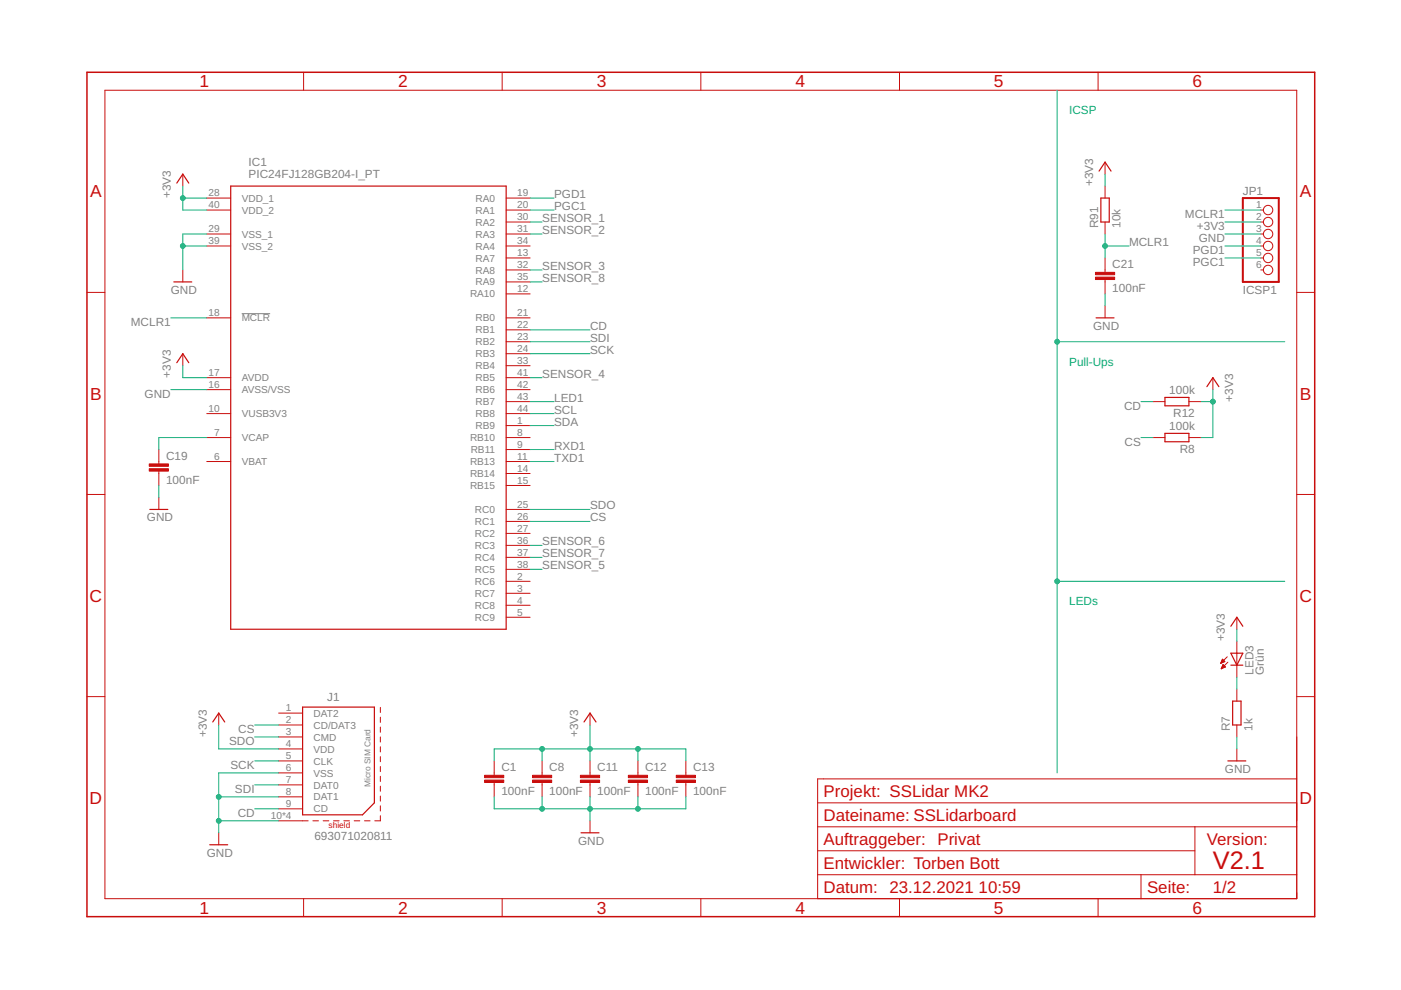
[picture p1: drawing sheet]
<svg xmlns="http://www.w3.org/2000/svg" width="297mm" height="210mm" viewBox="0 0 297 210" stroke-linecap="round" stroke-linejoin="round" font-family="sans-serif">
<path d="M51.2 66.5h6.1" fill="none" stroke="#808080" stroke-width=".21"/>
<g fill="none" stroke="#c90d0c" stroke-width=".21">
<path d="M22.2 19.1h252.7v171.4h-252.7zM64.4 15.3v3.8M106.5 15.3v3.8M148.6 15.3v3.8M190.7 15.3v3.8M232.8 15.3v3.8M38.8 36.9v2.6M234.3 34.4v2.5M234.3 39.5v2.5M38.8 57.2v2.6M43.8 42h5.1M43.8 44.5h5.1"/>
<path d="M43.8 49.6h5.1M43.8 52.2h5.1M107.3 54.7h5.1M107.3 42h5.1M107.3 44.5h5.1M107.3 57.2h5.1M107.3 49.6h5.1M107.3 47.1h5.1M107.3 52.2h5.1M107.3 59.8h5.1M234.3 47.1v2.5M234.3 54.7v3"/>
<path d="M234.3 59.3v3M267.3 54.7h.6M267.3 44.5h.6M267.3 57.2h.6M267.3 49.6h.6M267.3 47.1h.6M267.3 52.2h.6M18.4 62h3.8M38.8 75v2.5M43.8 67.4h5.1M107.3 62.3h5.1M107.3 67.4h5.1"/>
<path d="M107.3 69.9h5.1M107.3 77.5h5.1M107.3 75h5.1M107.3 72.5h5.1M234.3 64.9v2.5M274.9 62h3.8M33.7 95.3v3.1M33.7 99.9v3M43.8 92.8h5.1M43.8 97.9h5.1M43.8 87.7h5.1M43.8 82.6h5.1"/>
<path d="M43.8 80.1h5.1M107.3 92.8h5.1M107.3 85.2h5.1M107.3 90.2h5.1M107.3 97.9h5.1M107.3 95.3h5.1M107.3 87.7h5.1M107.3 82.6h5.1M107.3 80.1h5.1M244.5 92.8h2.5M244.5 85.2h2.5M252.1 92.8h2.5"/>
<path d="M252.1 85.2h2.5M257.2 80.1v2.5M18.4 104.8h3.8M33.7 105.5v2.5M107.3 100.4h5.1M107.3 102.9h5.1M107.3 113.1h5.1M107.3 110.6h5.1M107.3 108h5.1M107.3 118.2h5.1M107.3 115.6h5.1M274.9 104.8h3.8"/>
<path d="M107.3 123.3h5.1M107.3 125.8h5.1M107.3 128.3h5.1M107.3 130.9h5.1M107.3 120.7h5.1M259.1 140h.3M259.1 139.8h.2M259.2 139.8l.5 .5-.9 .4zM260.2 139.3l-1.4 1.4M262.2 130.9v2.5M262.2 136v7.6M18.4 147.7h3.8"/>
<path d="M46.4 151.2v2.5M59.1 151.2h5.1M59.1 153.7h5.1M59.1 156.3h5.1M59.1 158.8h5.1M80.6 150v1.1M80.6 152.1v1.1M80.6 154.2v1.1M80.6 156.3v1M80.6 158.3v1.1M125.1 151.2v2.5M258.8 140.6h.2"/>
<path d="M258.9 140.4h.4M258.9 141.8h.1M259 140.3h.6M259 140.2h.6M259 141.6h.3M259 141.5h.5M259.1 140.1h.4M259.1 141.4h.7M259.1 141.3h.6M259.2 141.2h.4M259.2 141h.3M259.3 140.9h.1"/>
<path d="M259.8 141.4l-.5-.5-.4 .9M259.8 141.4l-.9 .4M260.3 140.4l-1.4 1.4M262.2 146.1v2.6M262.2 153.7v2.6M262.2 158.8v2.5M274.9 147.7h3.8M46.4 176.6v2.5M59.1 174h6.2M59.1 161.3h5.1M59.1 163.9h5.1M59.1 166.4h5.1"/>
<path d="M59.1 169h5.1M59.1 171.5h5.1M66.3 174h1.2M68.5 174h1.2M70.7 174h1.2M72.9 174h1.2M75.1 174h1.2M77.3 174h1.2M80.6 160.4v1.1M80.6 162.5v1.1M80.6 164.6v1.1M80.6 166.7v1.1"/>
<path d="M80.6 168.8v1.1M80.6 170.9v1.1M80.6 173v1h-1.1M104.8 161.3v3.1M104.8 165.9v3.1M114.9 161.3v3.1M114.9 165.9v3.1M125.1 161.3v3.1M125.1 165.9v3.1M125.1 174v2.6M135.3 161.3v3.1M135.3 165.9v3.1"/>
<path d="M145.4 161.3v3.1M145.4 165.9v3.1M173.4 170.2h101.5M173.4 175.3h101.5M253.3 175.3v10.2M274.9 165.1h-101.5v25.4M64.4 190.5v3.9M106.5 190.5v3.9M148.6 190.5v3.9M173.4 180.4h79.9M173.4 185.5h101.5M190.7 190.5v3.9"/>
<path d="M232.8 190.5v3.9M241.9 185.5v5"/>
<circle cx="268.9" cy="54.7" r=".99"/>
<circle cx="268.9" cy="44.5" r=".99"/>
<circle cx="268.9" cy="52.2" r=".99"/>
<circle cx="268.9" cy="57.2" r=".99"/>
<circle cx="268.9" cy="47.1" r=".99"/>
<circle cx="268.9" cy="49.6" r=".99"/>
</g>
<path d="M18.4 15.3h260.3v179.1h-260.3z" fill="none" stroke="#c90d0c" stroke-width=".32"/>
<g fill="none" stroke="#c90d0c" stroke-width=".25">
<path d="M37.5 38.8l1.3-1.9 1.2 1.9M48.9 39.5h58.4v93.9h-58.4zM233 36.3l1.3-1.9 1.3 1.9M36.9 59.8h3.8M233.4 42h1.8v5.1h-1.8zM37.5 76.9l1.3-1.9 1.2 1.9M232.4 67.4h3.8M247 91.9h5.1v1.8h-5.1zM247 84.3h5.1v1.7h-5.1zM255.9 82l1.3-1.9 1.2 1.9M31.8 108h3.8M261 138.5h2.5l-1.3 2.5z"/>
<path d="M261 132.8l1.2-1.9 1.3 1.9M45.1 153.1l1.3-1.9 1.2 1.9M64.2 149.9h15.2v20.3l-2.5 2.6h-12.7zM123.8 153.1l1.3-1.9 1.3 1.9M261 141h2.5M261.3 148.7h1.8v5h-1.8zM44.5 179.1h3.8M123.2 176.6h3.8M260.3 161.3h3.8"/>
</g>
<g fill="#c90d0c" stroke="#c90d0c" stroke-width=".21">
<path d="M102.7 165.4h4.1v.5h-4.1z"/>
<path d="M102.7 164.4h4.1v.5h-4.1z"/>
<path d="M112.9 165.4h4.1v.5h-4.1z"/>
<path d="M112.9 164.4h4.1v.5h-4.1z"/>
<path d="M123.1 165.4h4v.5h-4z"/>
<path d="M123.1 164.4h4v.5h-4z"/>
<path d="M133.2 165.4h4.1v.5h-4.1z"/>
<path d="M133.2 164.4h4.1v.5h-4.1z"/>
<path d="M143.4 165.4h4v.5h-4z"/>
<path d="M143.4 164.4h4v.5h-4z"/>
<path d="M31.6 99.4h4.1v.5h-4.1z"/>
<path d="M31.6 98.4h4.1v.5h-4.1z"/>
<path d="M232.3 58.8h4v.5h-4z"/>
<path d="M232.3 57.7h4v.6h-4z"/>
</g>
<path d="M263.5 42h7.6v17.8h-7.6z" fill="none" stroke="#c90d0c" stroke-width=".42"/>
<g fill="none" stroke="#0dab76" stroke-width=".21">
<path d="M224.1 19.1v144.8M38.8 39.5v5h5M234.3 36.9v2.6M38.8 42h5M38.8 52.2h5M43.8 49.6h-5v7.6M112.4 44.5h5.1M112.4 42h5.1M112.4 47.1h2.5M112.4 49.6h2.5M112.4 57.2h2.5M112.4 59.8h2.5"/>
<path d="M234.3 49.6v5.1M234.3 52.2h5.1M259.7 44.5h7.6M259.7 47.1h7.6M259.7 49.6h7.6M259.7 52.2h7.6M259.7 54.7h7.6M36.2 67.4h7.6M38.8 77.5v2.6h5M112.4 75h12.7M112.4 72.5h12.7M112.4 69.9h12.7"/>
<path d="M224.1 72.5h48.3M234.3 62.3v2.6M36.2 82.6h7.6M43.8 92.8h-10.1v2.5M112.4 80.1h2.5M112.4 85.2h5.1M112.4 87.7h5.1M112.4 90.2h5.1M112.4 95.3h5.1M112.4 97.9h5.1M241.9 92.8h2.6M241.9 85.2h2.6"/>
<path d="M254.6 85.2h2.6M257.2 82.6v10.2h-2.6M33.7 102.9v2.6M112.4 110.6h12.7M112.4 108h12.7M112.4 115.6h2.5M112.4 118.2h2.5M112.4 120.7h2.5M224.1 123.3h48.3M262.2 133.4v2.6M46.4 153.7v5.1h12.7M54 153.7h5.1"/>
<path d="M54 156.3h5.1M114.9 158.8v2.5M125.1 153.7v7.6M135.3 158.8v2.5M262.2 143.6v2.5M262.2 156.3v2.5M46.4 174h12.7M46.4 169h12.7M54 171.5h5.1M54 161.3h5.1M54 166.4h5.1M59.1 163.9h-12.7v12.7"/>
<path d="M104.8 161.3v-2.5h40.6v2.5M104.8 169v2.5h40.6v-2.5M114.9 169v2.5M125.1 169v5M135.3 169v2.5"/>
</g>
<g fill="#0dab76" stroke="#0dab76" stroke-width=".21">
<circle cx="38.8" cy="42" r=".51"/>
<circle cx="114.9" cy="158.8" r=".51"/>
<circle cx="135.3" cy="158.8" r=".51"/>
<circle cx="125.1" cy="158.8" r=".51"/>
<circle cx="257.2" cy="85.2" r=".51"/>
<circle cx="38.8" cy="52.2" r=".51"/>
<circle cx="114.9" cy="171.5" r=".51"/>
<circle cx="135.3" cy="171.5" r=".51"/>
<circle cx="125.1" cy="171.5" r=".51"/>
<circle cx="46.4" cy="174" r=".51"/>
<circle cx="46.4" cy="169" r=".51"/>
<circle cx="234.3" cy="52.2" r=".51"/>
<circle cx="224.1" cy="72.5" r=".51"/>
<circle cx="224.1" cy="123.3" r=".51"/>
</g>
<text font-size="5.4" fill="#c90d0c" x="257.2" y="184.2">V2.1</text>
<g font-size="3.7" fill="#c90d0c">
<text x="42.3" y="18.5">1</text>
<text x="84.4" y="18.5">2</text>
<text x="126.5" y="18.5">3</text>
<text x="168.6" y="18.5">4</text>
<text x="210.7" y="18.5">5</text>
<text x="252.9" y="18.5">6</text>
<text x="19.1" y="41.9">A</text>
<text x="275.6" y="41.9">A</text>
<text x="19.1" y="84.7">B</text>
<text x="275.6" y="84.7">B</text>
<text x="19" y="127.6">C</text>
<text x="275.5" y="127.6">C</text>
<text x="19" y="170.4">D</text>
<text x="275.5" y="170.4">D</text>
<text x="42.3" y="193.7">1</text>
<text x="84.4" y="193.7">2</text>
<text x="126.5" y="193.7">3</text>
<text x="168.6" y="193.7">4</text>
<text x="210.7" y="193.7">5</text>
<text x="252.9" y="193.7">6</text>
</g>
<g font-size="3.6" fill="#c90d0c">
<text x="174.6" y="169">Projekt: SSLidar MK2</text>
<text x="174.6" y="174">Dateiname: SSLidarboard</text>
<text x="174.6" y="179.1">Auftraggeber: Privat</text>
<text x="255.9" y="179.1">Version:</text>
<text x="174.6" y="184.2">Entwickler: Torben Bott</text>
<text x="174.6" y="189.3">Datum: 23.12.2021</text>
<text x="207.5" y="189.3">10:59</text>
<text x="243.2" y="189.3">Seite:</text>
<text x="257.2" y="189.3">1/2</text>
</g>
<g font-size="2.5" fill="#0dab76">
<text x="226.7" y="24.2">ICSP</text>
<text x="226.7" y="77.5">Pull-Ups</text>
<text x="226.7" y="128.3">LEDs</text>
</g>
<g font-size="2.5" fill="#808080">
<text x="52.7" y="35.3">IC1</text>
<text x="36.2" y="42" transform="rotate(-90 36.2 42)">+3V3</text>
<text x="52.7" y="37.8">PIC24FJ128GB204-I_PT</text>
<text x="117.5" y="42">PGD1</text>
<text x="231.8" y="39.5" transform="rotate(-90 231.8 39.5)">+3V3</text>
<text x="263.5" y="41.4">JP1</text>
<text x="114.9" y="47.1">SENSOR_1</text>
<text x="117.5" y="44.5">PGC1</text>
<text x="251.2" y="46.3">MCLR1</text>
<text x="114.9" y="49.6">SENSOR_2</text>
<text x="232.8" y="48.3" transform="rotate(-90 232.8 48.3)">R91</text>
<text x="237.6" y="48.3" transform="rotate(-90 237.6 48.3)">10k</text>
<text x="239.4" y="52.1">MCLR1</text>
<text x="252.9" y="53.9">PGD1</text>
<text x="253.8" y="48.8">+3V3</text>
<text x="254.1" y="51.4">GND</text>
<text x="114.9" y="57.2">SENSOR_3</text>
<text x="114.9" y="59.8">SENSOR_8</text>
<text x="235.8" y="56.8">C21</text>
<text x="252.9" y="56.5">PGC1</text>
<text x="36.2" y="62.3">GND</text>
<text x="235.8" y="61.9">100nF</text>
<text x="263.5" y="62.3">ICSP1</text>
<text x="27.7" y="69.2">MCLR1</text>
<text x="125.1" y="69.9">CD</text>
<text x="231.8" y="69.9">GND</text>
<text x="125.1" y="75">SCK</text>
<text x="125.1" y="72.5">SDI</text>
<text x="36.2" y="80.1" transform="rotate(-90 36.2 80.1)">+3V3</text>
<text x="114.9" y="80.1">SENSOR_4</text>
<text x="247.9" y="83.6">100k</text>
<text x="30.7" y="84.4">GND</text>
<text x="117.5" y="85.2">LED1</text>
<text x="117.5" y="87.7">SCL</text>
<text x="238.3" y="86.9">CD</text>
<text x="248.8" y="88.4">R12</text>
<text x="261.5" y="85.2" transform="rotate(-90 261.5 85.2)">+3V3</text>
<text x="117.5" y="90.2">SDA</text>
<text x="117.5" y="95.3">RXD1</text>
<text x="238.4" y="94.6">CS</text>
<text x="247.9" y="91.3">100k</text>
<text x="35.2" y="97.5">C19</text>
<text x="117.5" y="97.9">TXD1</text>
<text x="250.1" y="96.1">R8</text>
<text x="35.2" y="102.6">100nF</text>
<text x="31.1" y="110.6">GND</text>
<text x="125.1" y="110.6">CS</text>
<text x="125.1" y="108">SDO</text>
<text x="114.9" y="115.6">SENSOR_6</text>
<text x="114.9" y="118.2">SENSOR_7</text>
<text x="114.9" y="120.7">SENSOR_5</text>
<text x="259.7" y="135.9" transform="rotate(-90 259.7 135.9)">+3V3</text>
<text x="265.8" y="143.1" transform="rotate(-90 265.8 143.1)">LED3</text>
<text x="267.9" y="143.1" transform="rotate(-90 267.9 143.1)">Grün</text>
<text x="69.4" y="148.7">J1</text>
<text x="50.5" y="155.5">CS</text>
<text x="260.7" y="155" transform="rotate(-90 260.7 155)">R7</text>
<text x="265.5" y="155" transform="rotate(-90 265.5 155)">1k</text>
<text x="43.8" y="156.3" transform="rotate(-90 43.8 156.3)">+3V3</text>
<text x="48.6" y="158">SDO</text>
<text x="122.6" y="156.3" transform="rotate(-90 122.6 156.3)">+3V3</text>
<text x="48.8" y="163.1">SCK</text>
<text x="106.3" y="163.5">C1</text>
<text x="116.5" y="163.5">C8</text>
<text x="126.6" y="163.5">C11</text>
<text x="136.8" y="163.5">C12</text>
<text x="146.9" y="163.5">C13</text>
<text x="259.7" y="163.9">GND</text>
<text x="49.8" y="168.2">SDI</text>
<text x="50.4" y="173.3">CD</text>
<text x="106.3" y="168.6">100nF</text>
<text x="116.5" y="168.6">100nF</text>
<text x="126.6" y="168.6">100nF</text>
<text x="136.8" y="168.6">100nF</text>
<text x="146.9" y="168.6">100nF</text>
<text x="66.7" y="178.2">693071020811</text>
<text x="122.6" y="179.1">GND</text>
<text x="43.8" y="181.7">GND</text>
</g>
<g font-size="2.1" fill="#808080">
<text x="44.2" y="41.6">28</text>
<text x="109.7" y="41.6">19</text>
<text x="44.2" y="44.2">40</text>
<text x="51.2" y="42.8">VDD_1</text>
<text x="51.2" y="45.3">VDD_2</text>
<text x="100.8" y="42.8">RA0</text>
<text x="100.8" y="45.3">RA1</text>
<text x="100.8" y="47.8">RA2</text>
<text x="109.7" y="44.2">20</text>
<text x="109.7" y="46.7">30</text>
<text x="266.3" y="44.2">1</text>
<text x="266.3" y="46.7">2</text>
<text x="44.2" y="49.3">29</text>
<text x="44.2" y="51.8">39</text>
<text x="51.2" y="50.4">VSS_1</text>
<text x="51.2" y="52.9">VSS_2</text>
<text x="100.8" y="50.4">RA3</text>
<text x="100.8" y="52.9">RA4</text>
<text x="109.7" y="49.3">31</text>
<text x="109.7" y="51.8">34</text>
<text x="266.3" y="49.3">3</text>
<text x="266.3" y="51.8">4</text>
<text x="100.8" y="55.5">RA7</text>
<text x="100.8" y="58">RA8</text>
<text x="109.7" y="54.3">13</text>
<text x="109.7" y="56.9">32</text>
<text x="109.7" y="59.4">35</text>
<text x="266.3" y="54.3">5</text>
<text x="266.3" y="56.9">6</text>
<text x="99.7" y="63.1">RA10</text>
<text x="100.8" y="60.5">RA9</text>
<text x="109.7" y="62">12</text>
<text x="44.2" y="67">18</text>
<text x="51.2" y="68.1">MCLR</text>
<text x="100.8" y="68.1">RB0</text>
<text x="100.8" y="70.7">RB1</text>
<text x="109.7" y="67">21</text>
<text x="109.7" y="69.6">22</text>
<text x="100.8" y="75.8">RB3</text>
<text x="100.8" y="73.2">RB2</text>
<text x="109.7" y="77.2">33</text>
<text x="109.7" y="74.6">24</text>
<text x="109.7" y="72.1">23</text>
<text x="44.2" y="82.3">16</text>
<text x="44.2" y="79.7">17</text>
<text x="51.2" y="83.4">AVSS/VSS</text>
<text x="51.2" y="80.8">AVDD</text>
<text x="100.8" y="78.3">RB4</text>
<text x="100.8" y="83.4">RB6</text>
<text x="100.8" y="80.8">RB5</text>
<text x="109.7" y="82.3">42</text>
<text x="109.7" y="79.7">41</text>
<text x="44.2" y="87.3">10</text>
<text x="51.2" y="88.5">VUSB3V3</text>
<text x="100.8" y="88.5">RB8</text>
<text x="100.8" y="85.9">RB7</text>
<text x="109.7" y="89.9">1</text>
<text x="109.7" y="87.3">44</text>
<text x="109.7" y="84.8">43</text>
<text x="45.4" y="92.4">7</text>
<text x="51.2" y="93.5">VCAP</text>
<text x="99.7" y="93.5">RB10</text>
<text x="100.8" y="91">RB9</text>
<text x="109.7" y="92.4">8</text>
<text x="109.7" y="95">9</text>
<text x="45.4" y="97.5">6</text>
<text x="51.2" y="98.6">VBAT</text>
<text x="99.7" y="98.6">RB13</text>
<text x="99.7" y="101.2">RB14</text>
<text x="99.8" y="96.1">RB11</text>
<text x="109.7" y="97.5">11</text>
<text x="109.7" y="100">14</text>
<text x="99.7" y="103.7">RB15</text>
<text x="109.7" y="102.6">15</text>
<text x="109.7" y="107.7">25</text>
<text x="100.7" y="113.9">RC2</text>
<text x="100.7" y="111.3">RC1</text>
<text x="100.7" y="108.8">RC0</text>
<text x="109.7" y="112.7">27</text>
<text x="109.7" y="110.2">26</text>
<text x="100.7" y="118.9">RC4</text>
<text x="100.7" y="116.4">RC3</text>
<text x="109.7" y="117.8">37</text>
<text x="109.7" y="115.3">36</text>
<text x="100.7" y="124">RC6</text>
<text x="100.7" y="121.5">RC5</text>
<text x="109.7" y="122.9">2</text>
<text x="109.7" y="125.4">3</text>
<text x="109.7" y="120.4">38</text>
<text x="100.7" y="126.6">RC7</text>
<text x="100.7" y="129.1">RC8</text>
<text x="100.7" y="131.6">RC9</text>
<text x="109.7" y="128">4</text>
<text x="109.7" y="130.5">5</text>
<text x="60.6" y="150.8">1</text>
<text x="60.6" y="153.4">2</text>
<text x="60.6" y="155.9">3</text>
<text x="66.5" y="151.9">DAT2</text>
<text x="66.5" y="154.5">CD/DAT3</text>
<text x="60.6" y="158.4">4</text>
<text x="60.6" y="161">5</text>
<text x="66.5" y="157">CMD</text>
<text x="66.5" y="159.6">VDD</text>
<text x="60.6" y="163.5">6</text>
<text x="60.6" y="166.1">7</text>
<text x="66.5" y="162.1">CLK</text>
<text x="66.5" y="164.6">VSS</text>
<text x="66.5" y="167.2">DAT0</text>
<text x="57.4" y="173.7">10*4</text>
<text x="60.6" y="168.6">8</text>
<text x="60.6" y="171.1">9</text>
<text x="66.5" y="169.7">DAT1</text>
<text x="66.5" y="172.3">CD</text>
</g>
<text font-size="1.8" fill="#808080" x="78.5" y="166.9" transform="rotate(-90 78.5 166.9)">Micro SIM Card</text>
<text font-size="1.8" fill="#c90d0c" x="69.6" y="175.6">shield</text>
</svg>
